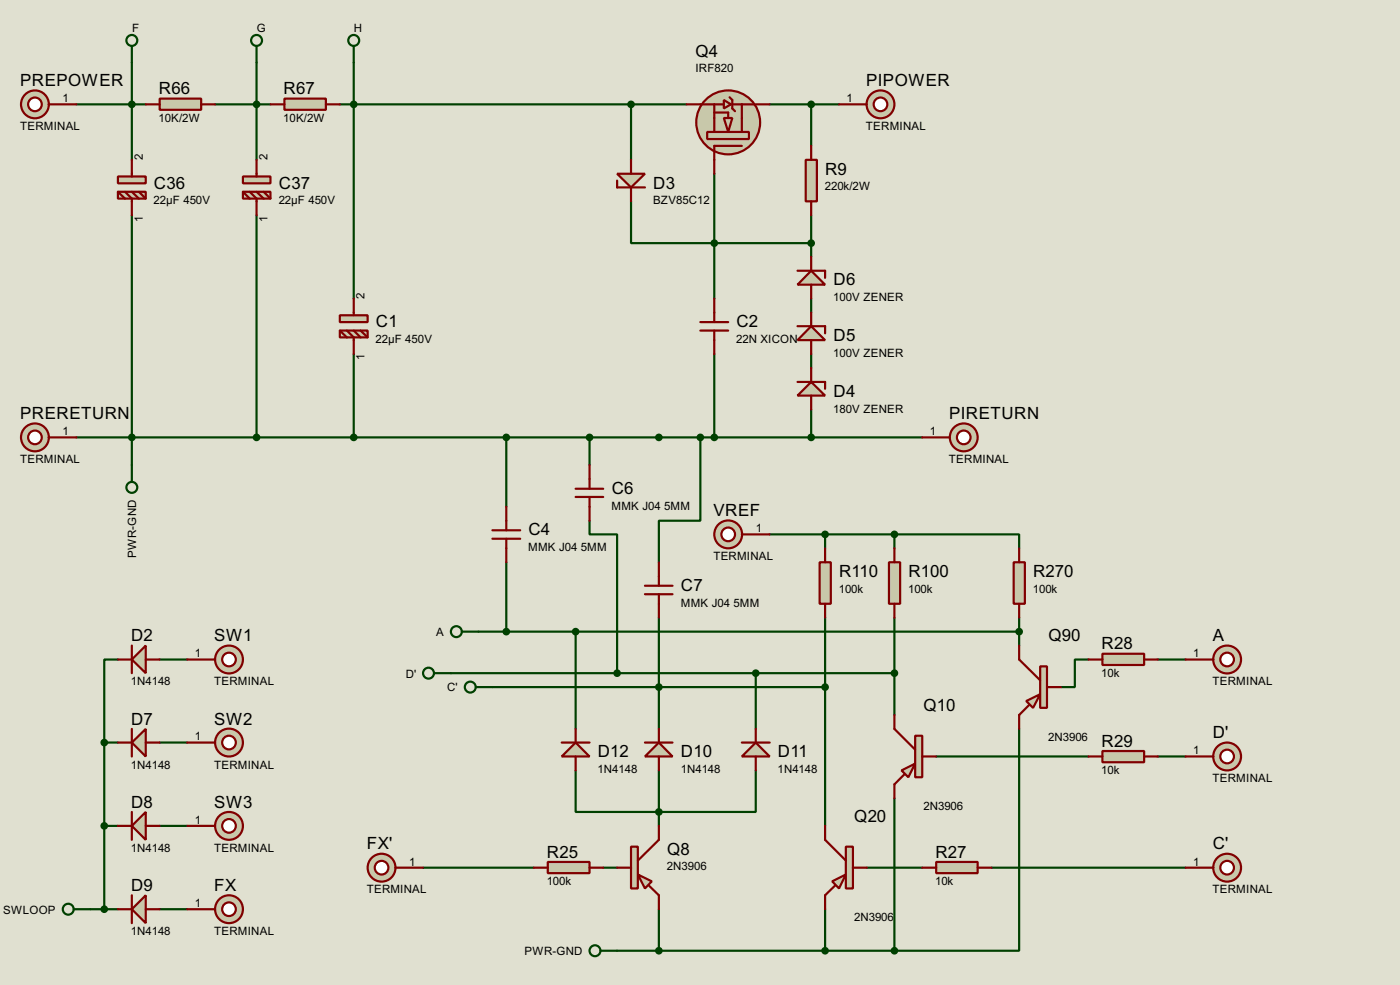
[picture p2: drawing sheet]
<svg xmlns="http://www.w3.org/2000/svg" width="256mm" height="180mm" viewBox="0 0 256 180" stroke-linecap="round" stroke-linejoin="round" font-family="sans-serif">
<path d="M0 0h256.5v180.3h-256.5z" fill="#e0e0d0"/>
<g fill="none" stroke="#004000" stroke-width=".4">
<path d="M14 19.1h12.7M24.2 11.5v17.8M39.4 19.1h10.2M47 11.5v17.8M62.3 19.1h63.5M64.8 11.5v43.2M115.6 19.1v10.2M141 19.1h12.7M148.6 19.1v7.6M24.2 39.4v45.7M47 39.4v40.7M115.6 36.9v7.6h33"/>
<path d="M130.9 31.8v22.9M148.6 39.4v7.6M148.6 54.7v2.5M64.8 64.8v15.3M130.9 64.8v15.3M148.6 64.8v2.6M148.6 75v5.1M14 80.1h155M92.8 80.1v12.7M108 95.3v2.5h5.1v25.4M108 80.1v5M128.3 80.1v15.2h-7.6v7.6"/>
<path d="M141 97.8h22.9M151.2 97.8v2.6M163.9 97.8h22.8v2.6M163.9 97.8v2.6M87.7 115.6h99M92.8 102.9v12.7M105.5 115.6v17.8M120.7 113.1v20.3M151.2 113.1v38.1M163.9 113.1v17.8M186.7 113.1v5.1M19.1 135.9h2.5"/>
<path d="M19.1 135.9v30.5M21.6 120.7h-2.5v15.2M29.3 120.7h5M29.3 135.9h5M82.6 123.2h81.3M90.2 125.8h61M138.5 123.2v10.2M171.5 138.5h27.9M186.7 133.4v40.6h-22.8M199.4 120.7h-2.5v5.1h-2.5M212.1 120.7h5.1M212.1 138.5h5.1"/>
<path d="M19.1 151.2h2.5M29.3 151.2h5M77.5 158.8h20.3M105.5 141v7.6h33v-7.6M110.5 158.8h2.6M120.7 141v10.2M158.8 158.8h10.2M163.9 146.1v27.9M181.7 158.8h35.5M16.6 166.4h5M29.3 166.4h5M113.1 174h50.8"/>
<path d="M120.7 166.4v7.6M151.2 166.4v7.6"/>
</g>
<path d="M29.3 18.1h7.6v2h-7.6z" fill="#c8c8aa" stroke="#800000" stroke-width=".4"/>
<path d="M26.7 19.1h2.6M36.9 19.1h2.5" fill="none" stroke="#800000" stroke-width=".4"/>
<path d="M52.1 18.1h7.6v2h-7.6z" fill="#c8c8aa" stroke="#800000" stroke-width=".4"/>
<path d="M49.6 19.1h2.5M59.7 19.1h2.6" fill="none" stroke="#800000" stroke-width=".4"/>
<g fill="none" stroke="#004000" stroke-width=".4">
<path d="M24.2 8.4v3.1M47 8.4v3.1"/>
<circle cx="24.1" cy="7.4" r="1"/>
<circle cx="47" cy="7.4" r="1"/>
</g>
<g fill="#004000" stroke="#004000" stroke-width=".4">
<circle cx="24.1" cy="19.1" r=".5"/>
<circle cx="47" cy="19.1" r=".5"/>
</g>
<g fill="#c8c8aa" stroke="#800000" stroke-width=".4">
<path d="M21.6 32.3h5.1v1.3h-5.1z"/>
<path d="M21.6 35.1h5.1v1.3h-5.1z"/>
</g>
<path d="M21.6 35.1l1.3 1.3M22.9 35.1l1.3 1.3v3M24.2 29.3v3M24.2 35.1l1.3 1.3M25.5 35.1l1.2 1.3" fill="none" stroke="#800000" stroke-width=".4"/>
<g fill="#c8c8aa" stroke="#800000" stroke-width=".4">
<path d="M44.5 32.3h5.1v1.3h-5.1z"/>
<path d="M44.5 35.1h5.1v1.3h-5.1z"/>
</g>
<path d="M44.5 35.1l1.3 1.3M45.8 35.1l1.2 1.3v3M47 29.3v3M47 35.1l1.3 1.3M48.3 35.1l1.3 1.3" fill="none" stroke="#800000" stroke-width=".4"/>
<circle cx="24.1" cy="80.1" r=".5" fill="#004000" stroke="#004000" stroke-width=".4"/>
<circle cx="6.4" cy="19.1" r="2.55" fill="#c8c8aa" stroke="#800000" stroke-width=".4"/>
<circle cx="6.4" cy="19.1" r="1.25" fill="#feffff" stroke="#800000" stroke-width=".4"/>
<path d="M8.9 19.1h5.1" fill="none" stroke="#800000" stroke-width=".4"/>
<circle cx="6.4" cy="80.1" r="2.55" fill="#c8c8aa" stroke="#800000" stroke-width=".4"/>
<circle cx="6.4" cy="80.1" r="1.25" fill="#feffff" stroke="#800000" stroke-width=".4"/>
<path d="M8.9 80.1h5.1" fill="none" stroke="#800000" stroke-width=".4"/>
<circle cx="161.3" cy="19.1" r="2.55" fill="#c8c8aa" stroke="#800000" stroke-width=".4"/>
<circle cx="161.3" cy="19.1" r="1.25" fill="#feffff" stroke="#800000" stroke-width=".4"/>
<path d="M153.7 19.1h5.1" fill="none" stroke="#800000" stroke-width=".4"/>
<circle cx="176.5" cy="80.1" r="2.55" fill="#c8c8aa" stroke="#800000" stroke-width=".4"/>
<circle cx="176.5" cy="80.1" r="1.25" fill="#feffff" stroke="#800000" stroke-width=".4"/>
<path d="M169 80.1h5" fill="none" stroke="#800000" stroke-width=".4"/>
<circle cx="47" cy="80.1" r=".5" fill="#004000" stroke="#004000" stroke-width=".4"/>
<g fill="#c8c8aa" stroke="#800000" stroke-width=".4">
<path d="M132.6 21.6h1.6l-.8 2.6z"/>
<circle cx="133.4" cy="22.4" r="5.9"/>
</g>
<path d="M129.6 24.2h7.6v1.3h-7.6z" fill="#c8c8aa" stroke="#800000" stroke-width=".4"/>
<path d="M130.9 19.1v5.1M135.9 19.1v5.1M130.9 20.6h2.5v1M135.9 26.7h-5v2.6" fill="none" stroke="#800000" stroke-width=".4"/>
<path d="M132.6 18.3l1.3 .8-1.3 .8z" fill="#c8c8aa" stroke="#800000" stroke-width=".4"/>
<path d="M125.8 19.1h6.8M133.7 17.8l.5 .5v1.6l.5 .5M134.2 19.1h4M138.5 19.1h2.5M130.9 29.3v2.5" fill="none" stroke="#800000" stroke-width=".4"/>
<circle cx="148.6" cy="19.1" r=".5" fill="#004000" stroke="#004000" stroke-width=".4"/>
<path d="M113.1 31.8h5.1l-2.6 2.5z" fill="#c8c8aa" stroke="#800000" stroke-width=".4"/>
<path d="M113.1 33.1v1.2h5.1M115.6 29.3v2.5M115.6 34.3v2.6" fill="none" stroke="#800000" stroke-width=".4"/>
<g fill="#004000" stroke="#004000" stroke-width=".4">
<circle cx="115.6" cy="19.1" r=".5"/>
<circle cx="64.8" cy="19.1" r=".5"/>
</g>
<path d="M148.6 69.9l2.6 2.5h-5.1z" fill="#c8c8aa" stroke="#800000" stroke-width=".4"/>
<path d="M146.1 69.9h5.1v1.3M148.6 67.4v2.5M148.6 72.4v2.6" fill="none" stroke="#800000" stroke-width=".4"/>
<path d="M148.6 59.7l2.6 2.6h-5.1z" fill="#c8c8aa" stroke="#800000" stroke-width=".4"/>
<path d="M146.1 59.7h5.1v1.3M148.6 57.2v2.5M148.6 62.3v2.5" fill="none" stroke="#800000" stroke-width=".4"/>
<path d="M148.6 49.6l2.6 2.5h-5.1z" fill="#c8c8aa" stroke="#800000" stroke-width=".4"/>
<path d="M146.1 49.6h5.1v1.3M148.6 47v2.6M148.6 52.1v2.6" fill="none" stroke="#800000" stroke-width=".4"/>
<g fill="#004000" stroke="#004000" stroke-width=".4">
<circle cx="148.6" cy="80.1" r=".5"/>
<circle cx="64.8" cy="80.1" r=".5"/>
</g>
<g fill="none" stroke="#004000" stroke-width=".4">
<path d="M64.8 8.4v3.1M24.2 85.1v3.1"/>
<circle cx="64.8" cy="7.4" r="1"/>
<circle cx="24.1" cy="89.2" r="1"/>
</g>
<circle cx="224.8" cy="158.8" r="2.55" fill="#c8c8aa" stroke="#800000" stroke-width=".4"/>
<circle cx="224.8" cy="158.8" r="1.25" fill="#feffff" stroke="#800000" stroke-width=".4"/>
<path d="M217.2 158.8h5.1" fill="none" stroke="#800000" stroke-width=".4"/>
<circle cx="224.8" cy="120.7" r="2.55" fill="#c8c8aa" stroke="#800000" stroke-width=".4"/>
<circle cx="224.8" cy="120.7" r="1.25" fill="#feffff" stroke="#800000" stroke-width=".4"/>
<path d="M217.2 120.7h5.1" fill="none" stroke="#800000" stroke-width=".4"/>
<circle cx="41.9" cy="166.4" r="2.55" fill="#c8c8aa" stroke="#800000" stroke-width=".4"/>
<circle cx="41.9" cy="166.4" r="1.25" fill="#feffff" stroke="#800000" stroke-width=".4"/>
<path d="M34.3 166.4h5.1" fill="none" stroke="#800000" stroke-width=".4"/>
<g fill="none" stroke="#004000" stroke-width=".4">
<path d="M13.5 166.4h3.1"/>
<circle cx="12.5" cy="166.4" r="1"/>
</g>
<circle cx="224.8" cy="138.5" r="2.55" fill="#c8c8aa" stroke="#800000" stroke-width=".4"/>
<circle cx="224.8" cy="138.5" r="1.25" fill="#feffff" stroke="#800000" stroke-width=".4"/>
<path d="M217.2 138.5h5.1" fill="none" stroke="#800000" stroke-width=".4"/>
<g fill="#c8c8aa" stroke="#800000" stroke-width=".4">
<path d="M62.3 57.7h5.1v1.3h-5.1z"/>
<path d="M62.3 60.5h5.1v1.3h-5.1z"/>
</g>
<path d="M64.8 54.7v3M62.3 60.5l1.3 1.3M63.6 60.5l1.2 1.3v3M64.8 60.5l1.3 1.3M66.1 60.5l1.3 1.3" fill="none" stroke="#800000" stroke-width=".4"/>
<path d="M147.6 29.3h2.1v7.6h-2.1z" fill="#c8c8aa" stroke="#800000" stroke-width=".4"/>
<path d="M148.6 26.7v2.6M148.6 36.9v2.5M128.3 59h5.1M130.9 54.7v4.3M128.3 60.5h5.1M130.9 60.5v4.3" fill="none" stroke="#800000" stroke-width=".4"/>
<g fill="#004000" stroke="#004000" stroke-width=".4">
<circle cx="130.8" cy="44.5" r=".5"/>
<circle cx="148.6" cy="44.5" r=".5"/>
<circle cx="130.8" cy="80.1" r=".5"/>
</g>
<circle cx="41.9" cy="120.7" r="2.55" fill="#c8c8aa" stroke="#800000" stroke-width=".4"/>
<circle cx="41.9" cy="120.7" r="1.25" fill="#feffff" stroke="#800000" stroke-width=".4"/>
<path d="M34.3 120.7h5.1" fill="none" stroke="#800000" stroke-width=".4"/>
<circle cx="41.9" cy="135.9" r="2.55" fill="#c8c8aa" stroke="#800000" stroke-width=".4"/>
<circle cx="41.9" cy="135.9" r="1.25" fill="#feffff" stroke="#800000" stroke-width=".4"/>
<path d="M34.3 135.9h5.1" fill="none" stroke="#800000" stroke-width=".4"/>
<circle cx="41.9" cy="151.2" r="2.55" fill="#c8c8aa" stroke="#800000" stroke-width=".4"/>
<circle cx="41.9" cy="151.2" r="1.25" fill="#feffff" stroke="#800000" stroke-width=".4"/>
<path d="M34.3 151.2h5.1" fill="none" stroke="#800000" stroke-width=".4"/>
<path d="M24.2 120.7l2.5-2.5v5z" fill="#c8c8aa" stroke="#800000" stroke-width=".4"/>
<path d="M24.2 118.2v5M21.6 120.7h2.6M26.7 120.7h2.6" fill="none" stroke="#800000" stroke-width=".4"/>
<path d="M24.2 135.9l2.5-2.5v5.1z" fill="#c8c8aa" stroke="#800000" stroke-width=".4"/>
<path d="M21.6 135.9h2.6M24.2 133.4v5.1M26.7 135.9h2.6" fill="none" stroke="#800000" stroke-width=".4"/>
<path d="M24.2 151.2l2.5-2.6v5.1z" fill="#c8c8aa" stroke="#800000" stroke-width=".4"/>
<path d="M21.6 151.2h2.6M24.2 148.6v5.1M26.7 151.2h2.6" fill="none" stroke="#800000" stroke-width=".4"/>
<path d="M24.2 166.4l2.5-2.5v5.1z" fill="#c8c8aa" stroke="#800000" stroke-width=".4"/>
<path d="M21.6 166.4h2.6M24.2 163.9v5.1M26.7 166.4h2.6" fill="none" stroke="#800000" stroke-width=".4"/>
<g fill="#004000" stroke="#004000" stroke-width=".4">
<circle cx="19.1" cy="135.9" r=".5"/>
<circle cx="19.1" cy="151.2" r=".5"/>
<circle cx="19.1" cy="166.4" r=".5"/>
</g>
<path d="M152.5 161.3l2.5-1.2-1.3 2.5z" fill="#c8c8aa" stroke="#800000" stroke-width=".4"/>
<path d="M155 155h1.3v7.6h-1.3z" fill="#c8c8aa" stroke="#800000" stroke-width=".4"/>
<path d="M151.2 151.2v2.5l3.8 3.8M156.3 158.8h2.5M153 162.1l-1.8 1.8v2.5" fill="none" stroke="#800000" stroke-width=".4"/>
<path d="M165.2 141l2.5-1.2-1.3 2.5z" fill="#c8c8aa" stroke="#800000" stroke-width=".4"/>
<path d="M167.7 134.7h1.3v7.6h-1.3z" fill="#c8c8aa" stroke="#800000" stroke-width=".4"/>
<path d="M163.9 130.9v2.5l3.8 3.8M169 138.5h2.5M165.7 141.8l-1.8 1.8v2.5" fill="none" stroke="#800000" stroke-width=".4"/>
<path d="M162.9 102.9h2v7.6h-2z" fill="#c8c8aa" stroke="#800000" stroke-width=".4"/>
<path d="M163.9 100.4v2.5M163.9 110.5v2.6" fill="none" stroke="#800000" stroke-width=".4"/>
<path d="M150.2 102.9h2v7.6h-2z" fill="#c8c8aa" stroke="#800000" stroke-width=".4"/>
<path d="M151.2 100.4v2.5M151.2 110.5v2.6" fill="none" stroke="#800000" stroke-width=".4"/>
<g fill="#004000" stroke="#004000" stroke-width=".4">
<circle cx="151.1" cy="97.8" r=".5"/>
<circle cx="163.8" cy="123.2" r=".5"/>
</g>
<circle cx="133.4" cy="97.8" r="2.55" fill="#c8c8aa" stroke="#800000" stroke-width=".4"/>
<circle cx="133.4" cy="97.8" r="1.25" fill="#feffff" stroke="#800000" stroke-width=".4"/>
<path d="M135.9 97.8h5.1" fill="none" stroke="#800000" stroke-width=".4"/>
<g fill="none" stroke="#004000" stroke-width=".4">
<path d="M110 174h3.1"/>
<circle cx="109" cy="174" r="1"/>
</g>
<circle cx="151.1" cy="174" r=".5" fill="#004000" stroke="#004000" stroke-width=".4"/>
<path d="M116.9 160.1l2.5 1.2-1.2 1.3z" fill="#c8c8aa" stroke="#800000" stroke-width=".4"/>
<path d="M115.6 155h1.3v7.6h-1.3z" fill="#c8c8aa" stroke="#800000" stroke-width=".4"/>
<path d="M113.1 158.8h2.5M120.7 151.2v2.5l-3.8 3.8M118.9 162.1l1.8 1.8v2.5" fill="none" stroke="#800000" stroke-width=".4"/>
<circle cx="120.7" cy="174" r=".5" fill="#004000" stroke="#004000" stroke-width=".4"/>
<path d="M120.7 135.9l2.5 2.6h-5z" fill="#c8c8aa" stroke="#800000" stroke-width=".4"/>
<path d="M118.2 135.9h5M120.7 133.4v2.5M120.7 138.5v2.5" fill="none" stroke="#800000" stroke-width=".4"/>
<path d="M138.5 135.9l2.5 2.6h-5.1z" fill="#c8c8aa" stroke="#800000" stroke-width=".4"/>
<path d="M135.9 135.9h5.1M138.5 133.4v2.5M138.5 138.5v2.5" fill="none" stroke="#800000" stroke-width=".4"/>
<g fill="#004000" stroke="#004000" stroke-width=".4">
<circle cx="151.1" cy="125.8" r=".5"/>
<circle cx="120.7" cy="125.8" r=".5"/>
<circle cx="120.7" cy="148.6" r=".5"/>
<circle cx="138.4" cy="123.2" r=".5"/>
</g>
<path d="M100.4 157.8h7.6v2h-7.6z" fill="#c8c8aa" stroke="#800000" stroke-width=".4"/>
<path d="M97.8 158.8h2.6M108 158.8h2.5" fill="none" stroke="#800000" stroke-width=".4"/>
<g fill="none" stroke="#004000" stroke-width=".4">
<path d="M79.6 123.2h3M87.2 125.8h3"/>
<circle cx="78.5" cy="123.2" r="1"/>
<circle cx="86.1" cy="125.8" r="1"/>
</g>
<path d="M188 128.3l2.6-1.2-1.3 2.5z" fill="#c8c8aa" stroke="#800000" stroke-width=".4"/>
<path d="M190.6 122h1.2v7.6h-1.2z" fill="#c8c8aa" stroke="#800000" stroke-width=".4"/>
<path d="M186.7 118.2v2.5l3.9 3.8M188.5 129.1l-1.8 1.8v2.5M191.8 125.8h2.6" fill="none" stroke="#800000" stroke-width=".4"/>
<circle cx="163.8" cy="174" r=".5" fill="#004000" stroke="#004000" stroke-width=".4"/>
<path d="M185.7 102.9h2.1v7.6h-2.1z" fill="#c8c8aa" stroke="#800000" stroke-width=".4"/>
<path d="M186.7 100.4v2.5M186.7 110.5v2.6" fill="none" stroke="#800000" stroke-width=".4"/>
<g fill="#004000" stroke="#004000" stroke-width=".4">
<circle cx="163.8" cy="97.8" r=".5"/>
<circle cx="186.7" cy="115.6" r=".5"/>
</g>
<path d="M105.5 135.9l2.5 2.6h-5.1z" fill="#c8c8aa" stroke="#800000" stroke-width=".4"/>
<path d="M102.9 135.9h5.1M105.5 133.4v2.5M105.5 138.5v2.5" fill="none" stroke="#800000" stroke-width=".4"/>
<circle cx="105.4" cy="115.6" r=".5" fill="#004000" stroke="#004000" stroke-width=".4"/>
<g fill="none" stroke="#004000" stroke-width=".4">
<path d="M84.6 115.6h3.1"/>
<circle cx="83.6" cy="115.6" r="1"/>
</g>
<circle cx="69.9" cy="158.8" r="2.55" fill="#c8c8aa" stroke="#800000" stroke-width=".4"/>
<circle cx="69.9" cy="158.8" r="1.25" fill="#feffff" stroke="#800000" stroke-width=".4"/>
<g fill="none" stroke="#800000" stroke-width=".4">
<path d="M90.2 98.6h5.1M90.2 97.1h5.1M92.8 92.8v4.3M92.8 98.6v4.3M105.5 91h5M105.5 89.5h5M108 85.1v4.4M108 91v4.3M118.2 108.8h5M118.2 107.2h5M120.7 102.9v4.3M120.7 108.8v4.3"/>
<path d="M72.4 158.8h5.1"/>
</g>
<g fill="#004000" stroke="#004000" stroke-width=".4">
<circle cx="92.7" cy="80.1" r=".5"/>
<circle cx="92.7" cy="115.6" r=".5"/>
<circle cx="108" cy="80.1" r=".5"/>
<circle cx="120.7" cy="80.1" r=".5"/>
<circle cx="128.3" cy="80.1" r=".5"/>
<circle cx="113" cy="123.2" r=".5"/>
</g>
<path d="M171.5 157.8h7.6v2h-7.6z" fill="#c8c8aa" stroke="#800000" stroke-width=".4"/>
<path d="M169 158.8h2.5M179.1 158.8h2.6" fill="none" stroke="#800000" stroke-width=".4"/>
<path d="M202 119.7h7.6v2h-7.6z" fill="#c8c8aa" stroke="#800000" stroke-width=".4"/>
<path d="M199.4 120.7h2.6M209.6 120.7h2.5" fill="none" stroke="#800000" stroke-width=".4"/>
<path d="M202 137.5h7.6v2h-7.6z" fill="#c8c8aa" stroke="#800000" stroke-width=".4"/>
<path d="M199.4 138.5h2.6M209.6 138.5h2.5" fill="none" stroke="#800000" stroke-width=".4"/>
<g font-size="3.5">
<text x="127.4" y="10.4">Q4</text>
<text x="3.7" y="15.7">PREPOWER</text>
<text x="29.1" y="17.3">R66</text>
<text x="52" y="17.3">R67</text>
<text x="158.7" y="15.7">PIPOWER</text>
<text x="28.2" y="34.5">C36</text>
<text x="51.1" y="34.5">C37</text>
<text x="119.7" y="34.5">D3</text>
<text x="151.2" y="31.9">R9</text>
<text x="152.7" y="52.2">D6</text>
<text x="68.9" y="59.9">C1</text>
<text x="134.9" y="59.9">C2</text>
<text x="152.7" y="62.4">D5</text>
<text x="3.7" y="76.7">PRERETURN</text>
<text x="152.7" y="72.6">D4</text>
<text x="173.9" y="76.7">PIRETURN</text>
<text x="112.1" y="90.4">C6</text>
<text x="130.7" y="94.5">VREF</text>
<text x="96.8" y="98">C4</text>
<text x="153.7" y="105.6">R110</text>
<text x="166.4" y="105.6">R100</text>
<text x="189.3" y="105.6">R270</text>
<text x="124.8" y="108.2">C7</text>
<text x="24" y="117.4">D2</text>
<text x="39.3" y="117.4">SW1</text>
<text x="192.1" y="117.4">Q90</text>
<text x="201.8" y="118.9">R28</text>
<text x="222.2" y="117.4">A</text>
<text x="169.2" y="130.1">Q10</text>
<text x="24" y="132.6">D7</text>
<text x="39.3" y="132.6">SW2</text>
<text x="201.8" y="136.7">R29</text>
<text x="222.2" y="135.1">D'</text>
<text x="109.5" y="138.6">D12</text>
<text x="124.8" y="138.6">D10</text>
<text x="142.5" y="138.6">D11</text>
<text x="24" y="147.8">D8</text>
<text x="39.3" y="147.8">SW3</text>
<text x="67.2" y="155.5">FX'</text>
<text x="156.5" y="150.4">Q20</text>
<text x="222.2" y="155.5">C'</text>
<text x="100.2" y="157">R25</text>
<text x="122.2" y="156.4">Q8</text>
<text x="171.4" y="157">R27</text>
<text x="24" y="163.1">D9</text>
<text x="39.3" y="163.1">FX</text>
</g>
<g font-size="2.4">
<text x="24.2" y="5.9">F</text>
<text x="47" y="5.9">G</text>
<text x="64.8" y="5.9">H</text>
<text x="127.4" y="13.2">IRF820</text>
<text x="3.7" y="23.8">TERMINAL</text>
<text x="11.5" y="18.7">1</text>
<text x="29.1" y="22.3">10K/2W</text>
<text x="51.9" y="22.3">10K/2W</text>
<text x="155.1" y="18.7">1</text>
<text x="158.6" y="23.8">TERMINAL</text>
<text x="26.2" y="29.3" transform="rotate(-90 26.2 29.3)">2</text>
<text x="49" y="29.3" transform="rotate(-90 49 29.3)">2</text>
<text x="151.1" y="34.9">220k/2W</text>
<text x="26.1" y="40.6" transform="rotate(-90 26.1 40.6)">1</text>
<text x="28.2" y="37.4">22µF 450V</text>
<text x="49" y="40.6" transform="rotate(-90 49 40.6)">1</text>
<text x="51.1" y="37.4">22µF 450V</text>
<text x="119.6" y="37.4">BZV85C12</text>
<text x="66.8" y="54.7" transform="rotate(-90 66.8 54.7)">2</text>
<text x="152.7" y="55.2">100V ZENER</text>
<text x="66.8" y="66" transform="rotate(-90 66.8 66)">1</text>
<text x="68.8" y="62.8">22µF 450V</text>
<text x="134.9" y="62.8">22N XICON</text>
<text x="152.7" y="65.4">100V ZENER</text>
<text x="152.7" y="75.5">180V ZENER</text>
<text x="11.5" y="79.7">1</text>
<text x="170.4" y="79.7">1</text>
<text x="3.7" y="84.8">TERMINAL</text>
<text x="173.8" y="84.8">TERMINAL</text>
<text x="112" y="93.3">MMK J04</text>
<text x="121.7" y="93.3">5MM</text>
<text x="96.8" y="100.9">MMK J04</text>
<text x="106.4" y="100.9">5MM</text>
<text x="138.5" y="97.4">1</text>
<text x="25" y="102.1" transform="rotate(-90 25 102.1)">PWR-GND</text>
<text x="130.7" y="102.6">TERMINAL</text>
<text x="124.7" y="111.1">MMK J04</text>
<text x="134.4" y="111.1">5MM</text>
<text x="153.7" y="108.5">100k</text>
<text x="166.4" y="108.5">100k</text>
<text x="189.2" y="108.5">100k</text>
<text x="79.9" y="116.4">A</text>
<text x="24" y="125.4">1N4148</text>
<text x="35.7" y="120.3">1</text>
<text x="39.2" y="125.4">TERMINAL</text>
<text x="74.3" y="124">D'</text>
<text x="201.8" y="123.9">10k</text>
<text x="218.6" y="120.3">1</text>
<text x="222.1" y="125.4">TERMINAL</text>
<text x="81.9" y="126.6">C'</text>
<text x="35.7" y="135.5">1</text>
<text x="192" y="135.6">2N3906</text>
<text x="24" y="140.7">1N4148</text>
<text x="39.2" y="140.7">TERMINAL</text>
<text x="109.5" y="141.6">1N4148</text>
<text x="124.7" y="141.6">1N4148</text>
<text x="142.5" y="141.6">1N4148</text>
<text x="201.8" y="141.7">10k</text>
<text x="218.6" y="138.1">1</text>
<text x="222.1" y="143.2">TERMINAL</text>
<text x="169.2" y="148.3">2N3906</text>
<text x="24" y="155.9">1N4148</text>
<text x="35.7" y="150.8">1</text>
<text x="39.2" y="155.9">TERMINAL</text>
<text x="75" y="158.4">1</text>
<text x="122.2" y="159.3">2N3906</text>
<text x="218.6" y="158.4">1</text>
<text x=".6" y="167.2">SWLOOP</text>
<text x="35.7" y="166">1</text>
<text x="67.2" y="163.5">TERMINAL</text>
<text x="100.2" y="162">100k</text>
<text x="171.3" y="162">10k</text>
<text x="222.1" y="163.5">TERMINAL</text>
<text x="24" y="171.2">1N4148</text>
<text x="39.2" y="171.2">TERMINAL</text>
<text x="156.5" y="168.6">2N3906</text>
<text x="96.1" y="174.8">PWR-GND</text>
</g>
</svg>
